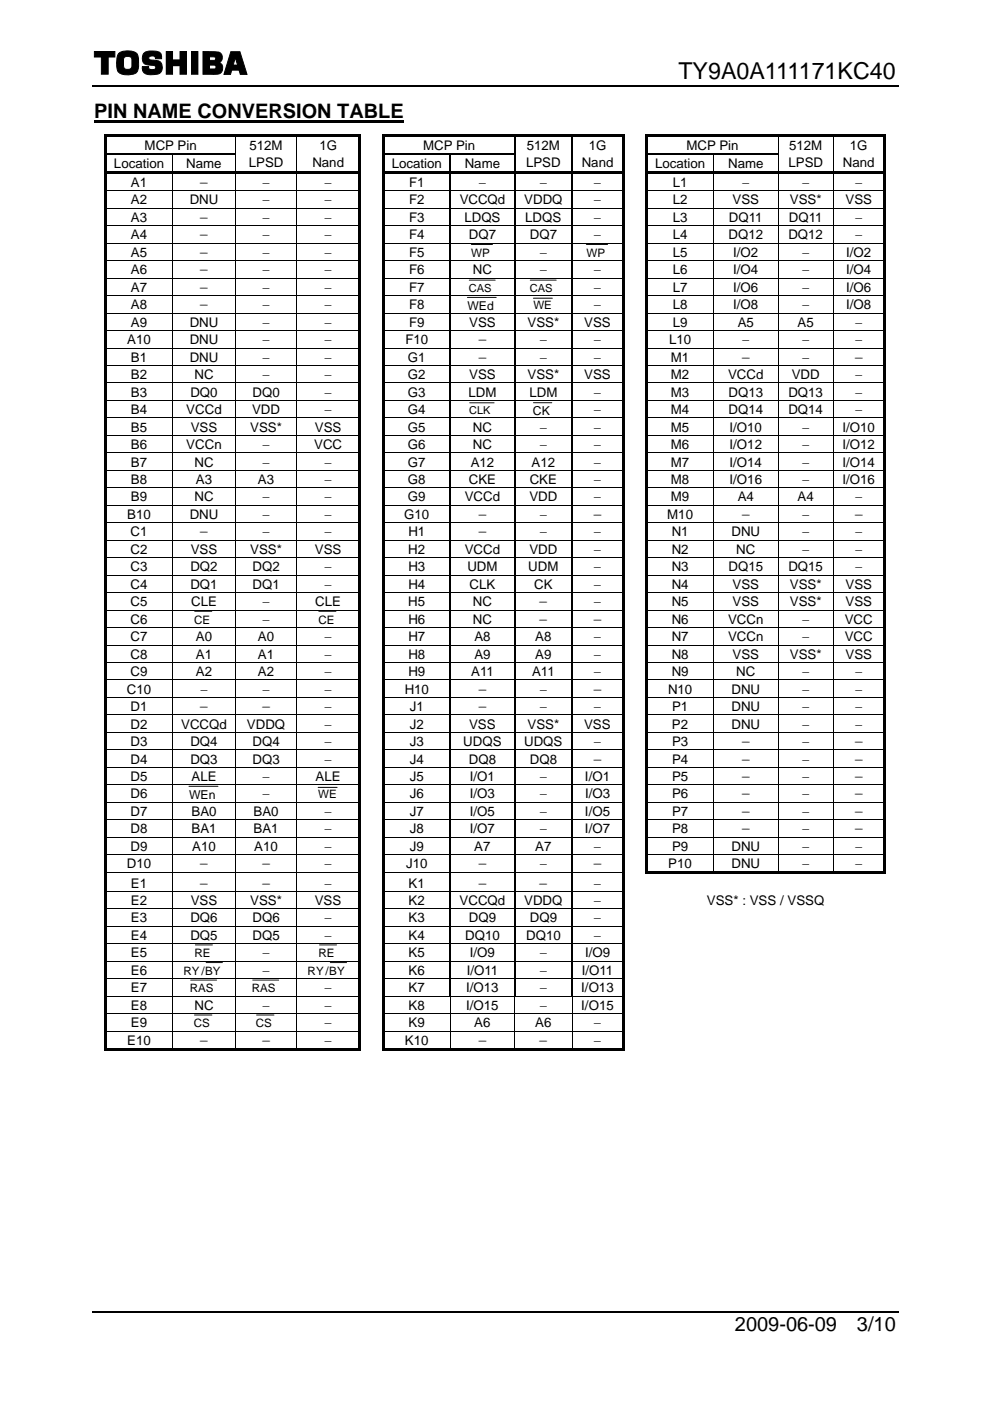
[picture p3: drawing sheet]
<svg xmlns="http://www.w3.org/2000/svg" width="210mm" height="297mm" viewBox="0 0 210 297" stroke-linecap="round" stroke-linejoin="round" font-family="sans-serif">
<path d="M19.5 18.3h171M19.5 278.2h171" fill="none" stroke="#000" stroke-width=".34"/>
<g fill="#000" stroke="#000" stroke-width=".21">
<path d="M21.5 12h1.4v3.7h-1.4z" fill-rule="evenodd"/>
<path d="M20 10.9h4.4v1.2h-4.4z" fill-rule="evenodd"/>
<path d="M25.3 11.2a3.6 3.6 0 0 1 3.8 .3 5.6 5.6 0 0 1-.1 3.9 3.8 3.8 0 0 1-3.7 0 4 4 0 0 1-.5-3.1l.2-.8zM26.3 12.2a1 1 0 0 1 1.7 .4v1.5a.93 .93 0 0 1-.9 .6 .93 .93 0 0 1-.9-.7v-1.3z" fill-rule="evenodd"/>
<path d="M30.5 11.3a3.4 3.4 0 0 1 3.5-.1l.3 1.2h-1.3a.76 .76 0 0 0-.7-.5 .76 .76 0 0 0-.7 .4v.1a2.16 2.16 0 0 0 1.6 .4 1.5 1.5 0 0 1 1.2 1.7 1.5 1.5 0 0 1-1.6 1.3 2.04 2.04 0 0 1-2.6-1v-.7h1.3l.1 .4a.83 .83 0 0 0 .8 .3 .83 .83 0 0 0 .6-.6l-.3-.3-1-.1a1.43 1.43 0 0 1-1.4-.7 1.43 1.43 0 0 1 0-1.5z" fill-rule="evenodd"/>
<path d="M43.1 10.9l2.2 .1a1.45 1.45 0 0 1 1.8 .9 1.07 1.07 0 0 1-.7 1.4 1.3 1.3 0 0 1 .8 1.5 1.3 1.3 0 0 1-1.4 .9h-2.7zM44.4 12v.8h1.2a.41 .41 0 0 0 .1-.6 .41 .41 0 0 0-.5-.2zM44.4 13.8v.8h1.1l.3-.1-.1-.6z" fill-rule="evenodd"/>
<path d="M49 11h1.9l1.5 4.8h-1.4l-1.1-3.6-1 3.6h-1.4z" fill-rule="evenodd"/>
</g>
<g fill="#000">
<path d="M35.3 11h1.3v4.7h-1.3zM36.4 12.7h2v1.2h-2zM38.2 11h1.3v4.7h-1.3zM40.6 11h1.4v4.7h-1.4zM48.9 13.8h2.1v1.1h-2.1zM22.1 28.5h.6v.5h-.6zM22.1 28.5h54.5v.5h-54.5zM22.1 29h.6v3.5h-.6zM22.1 32.5h.6v.3h-.6zM22.1 32.8h.6v3.5h-.6zM22.1 36.3h54.5v.6h-54.5zM36.5 32.8h.2z"/>
<path d="M49.9 32.5h.2v.3h-.2zM62.8 32.5h.2v.3h-.2zM76.1 28.5h.5v.5h-.5zM76.1 29h.5v3.5h-.5zM76.1 32.5h.5v.3h-.5zM76.1 32.8h.5v3.5h-.5zM81.1 28.5h.5v.5h-.5zM81.1 28.5h51.3v.5h-51.3zM81.1 29h.5v3.5h-.5zM81.1 32.5h.5v.3h-.5zM81.1 32.8h.5v3.5h-.5zM81.1 36.3h51.3v.6h-51.3z"/>
<path d="M95.4 32.5h.2v.3h-.2zM109.1 32.5h.2v.3h-.2zM121.2 32.5h.3v.3h-.3zM131.9 28.5h.5v.5h-.5zM131.9 29h.5v3.5h-.5zM131.9 32.5h.5v.3h-.5zM131.9 32.8h.5v3.5h-.5zM136.9 28.5h.6v.5h-.6zM136.9 28.5h51v.5h-51zM136.9 29h.6v3.5h-.6zM136.9 32.5h.6v.3h-.6zM136.9 32.8h.6v3.5h-.6z"/>
<path d="M136.9 36.3h51v.6h-51zM151.3 32.8h.1zM165 32.5h.1v.3h-.1zM176.6 32.5h.2v.3h-.2zM187.3 28.5h.6v.5h-.6zM187.3 29h.6v3.5h-.6zM187.3 32.5h.6v.3h-.6zM187.3 32.8h.6v3.5h-.6zM22.1 36.9h.6v3.5h-.6zM22.1 40.5h.6v3.6h-.6zM22.1 44.2h.6v3.6h-.6zM22.1 47.9h.6v3.6h-.6z"/>
<path d="M22.1 51.6h.6v3.6h-.6zM22.1 55.4h.6v3.5h-.6zM76.1 36.9h.5v3.5h-.5zM76.1 40.5h.5v3.6h-.5zM76.1 44.2h.5v3.6h-.5zM76.1 47.9h.5v3.6h-.5zM76.1 51.6h.5v3.6h-.5zM76.1 55.4h.5v3.5h-.5zM81.1 36.9h.5v3.5h-.5zM81.1 40.5h.5v3.6h-.5zM81.1 44.2h.5v3.6h-.5zM81.1 47.9h.5v3.6h-.5z"/>
<path d="M81.1 51.6h.5v3.6h-.5zM81.1 55.4h.5v3.5h-.5zM131.9 36.9h.5v3.5h-.5zM131.9 40.5h.5v3.6h-.5zM131.9 44.2h.5v3.6h-.5zM131.9 47.9h.5v3.6h-.5zM131.9 51.6h.5v3.6h-.5zM131.9 55.4h.5v3.5h-.5zM136.9 36.9h.6v3.5h-.6zM136.9 40.5h.6v3.6h-.6zM136.9 44.2h.6v3.6h-.6zM136.9 47.9h.6v3.6h-.6z"/>
<path d="M136.9 51.6h.6v3.6h-.6zM136.9 55.4h.6v3.5h-.6zM187.3 36.9h.6v3.5h-.6zM187.3 40.5h.6v3.6h-.6zM187.3 44.2h.6v3.6h-.6zM187.3 47.9h.6v3.6h-.6zM187.3 51.6h.6v3.6h-.6zM187.3 55.4h.6v3.5h-.6zM22.1 59.1h.6v3.5h-.6zM22.1 62.8h.6v3.5h-.6zM22.1 66.5h.6v3.5h-.6zM22.1 70.2h.6v3.5h-.6z"/>
<path d="M22.1 73.9h.6v3.5h-.6zM76.1 59.1h.5v3.5h-.5zM76.1 62.8h.5v3.5h-.5zM76.1 66.5h.5v3.5h-.5zM76.1 70.2h.5v3.5h-.5zM76.1 73.9h.5v3.5h-.5zM81.1 59.1h.5v3.5h-.5zM81.1 62.8h.5v3.5h-.5zM81.1 66.5h.5v3.5h-.5zM81.1 70.2h.5v3.5h-.5zM81.1 73.9h.5v3.5h-.5zM131.9 59.1h.5v3.5h-.5z"/>
<path d="M131.9 62.8h.5v3.5h-.5zM131.9 66.5h.5v3.5h-.5zM131.9 70.2h.5v3.5h-.5zM131.9 73.9h.5v3.5h-.5zM136.9 59.1h.6v3.5h-.6zM136.9 62.8h.6v3.5h-.6zM136.9 66.5h.6v3.5h-.6zM136.9 70.2h.6v3.5h-.6zM136.9 73.9h.6v3.5h-.6zM187.3 59.1h.6v3.5h-.6zM187.3 62.8h.6v3.5h-.6zM187.3 66.5h.6v3.5h-.6z"/>
<path d="M187.3 70.2h.6v3.5h-.6zM187.3 73.9h.6v3.5h-.6zM22.1 77.6h.6v3.5h-.6zM22.1 81.3h.6v3.5h-.6zM22.1 85h.6v3.5h-.6zM22.1 88.7h.6v3.5h-.6zM22.1 92.4h.6v3.5h-.6zM22.1 96.1h.6v3.5h-.6zM76.1 77.6h.5v3.5h-.5zM76.1 81.3h.5v3.5h-.5zM76.1 85h.5v3.5h-.5zM76.1 88.7h.5v3.5h-.5z"/>
<path d="M76.1 92.4h.5v3.5h-.5zM76.1 96.1h.5v3.5h-.5zM81.1 77.6h.5v3.5h-.5zM81.1 81.3h.5v3.5h-.5zM81.1 85h.5v3.5h-.5zM81.1 88.7h.5v3.5h-.5zM81.1 92.4h.5v3.5h-.5zM81.1 96.1h.5v3.5h-.5zM131.9 77.6h.5v3.5h-.5zM131.9 81.3h.5v3.5h-.5zM131.9 85h.5v3.5h-.5zM131.9 88.7h.5v3.5h-.5z"/>
<path d="M131.9 92.4h.5v3.5h-.5zM131.9 96.1h.5v3.5h-.5zM136.9 77.6h.6v3.5h-.6zM136.9 81.3h.6v3.5h-.6zM136.9 85h.6v3.5h-.6zM136.9 88.7h.6v3.5h-.6zM136.9 92.4h.6v3.5h-.6zM136.9 96.1h.6v3.5h-.6zM187.3 77.6h.6v3.5h-.6zM187.3 81.3h.6v3.5h-.6zM187.3 85h.6v3.5h-.6zM187.3 88.7h.6v3.5h-.6z"/>
<path d="M187.3 92.4h.6v3.5h-.6zM187.3 96.1h.6v3.5h-.6zM22.1 99.8h.6v3.5h-.6zM22.1 103.5h.6v3.5h-.6zM22.1 107.2h.6v3.5h-.6zM22.1 110.9h.6v3.5h-.6zM22.1 114.6h.6v3.6h-.6zM76.1 99.8h.5v3.5h-.5zM76.1 103.5h.5v3.5h-.5zM76.1 107.2h.5v3.5h-.5zM76.1 110.9h.5v3.5h-.5zM76.1 114.6h.5v3.6h-.5z"/>
<path d="M81.1 99.8h.5v3.5h-.5zM81.1 103.5h.5v3.5h-.5zM81.1 107.2h.5v3.5h-.5zM81.1 110.9h.5v3.5h-.5zM81.1 114.6h.5v3.6h-.5zM131.9 99.8h.5v3.5h-.5zM131.9 103.5h.5v3.5h-.5zM131.9 107.2h.5v3.5h-.5zM131.9 110.9h.5v3.5h-.5zM131.9 114.6h.5v3.6h-.5zM136.9 99.8h.6v3.5h-.6zM136.9 103.5h.6v3.5h-.6z"/>
<path d="M136.9 107.2h.6v3.5h-.6zM136.9 110.9h.6v3.5h-.6zM136.9 114.6h.6v3.6h-.6zM187.3 99.8h.6v3.5h-.6zM187.3 103.5h.6v3.5h-.6zM187.3 107.2h.6v3.5h-.6zM187.3 110.9h.6v3.5h-.6zM187.3 114.6h.6v3.6h-.6zM22.1 118.3h.6v3.6h-.6zM22.1 122h.6v3.6h-.6zM22.1 125.7h.6v3.6h-.6zM22.1 129.4h.6v3.6h-.6z"/>
<path d="M22.1 133.1h.6v3.6h-.6zM76.1 118.3h.5v3.6h-.5zM76.1 122h.5v3.6h-.5zM76.1 125.7h.5v3.6h-.5zM76.1 129.4h.5v3.6h-.5zM76.1 133.1h.5v3.6h-.5zM81.1 118.3h.5v3.6h-.5zM81.1 122h.5v3.6h-.5zM81.1 125.7h.5v3.6h-.5zM81.1 129.4h.5v3.6h-.5zM81.1 133.1h.5v3.6h-.5zM131.9 118.3h.5v3.6h-.5z"/>
<path d="M131.9 122h.5v3.6h-.5zM131.9 125.7h.5v3.6h-.5zM131.9 129.4h.5v3.6h-.5zM131.9 133.1h.5v3.6h-.5zM136.9 118.3h.6v3.6h-.6zM136.9 122h.6v3.6h-.6zM136.9 125.7h.6v3.6h-.6zM136.9 129.4h.6v3.6h-.6zM136.9 133.1h.6v3.6h-.6zM187.3 118.3h.6v3.6h-.6zM187.3 122h.6v3.6h-.6zM187.3 125.7h.6v3.6h-.6z"/>
<path d="M187.3 129.4h.6v3.6h-.6zM187.3 133.1h.6v3.6h-.6zM22.1 136.8h.6v3.6h-.6zM22.1 140.5h.6v3.6h-.6zM22.1 144.3h.6v3.5h-.6zM22.1 148h.6v3.5h-.6zM22.1 151.7h.6v3.5h-.6zM22.1 155.4h.6v3.5h-.6zM76.1 136.8h.5v3.6h-.5zM76.1 140.5h.5v3.6h-.5zM76.1 144.3h.5v3.5h-.5zM76.1 148h.5v3.5h-.5z"/>
<path d="M76.1 151.7h.5v3.5h-.5zM76.1 155.4h.5v3.5h-.5zM81.1 136.8h.5v3.6h-.5zM81.1 140.5h.5v3.6h-.5zM81.1 144.3h.5v3.5h-.5zM81.1 148h.5v3.5h-.5zM81.1 151.7h.5v3.5h-.5zM81.1 155.4h.5v3.5h-.5zM131.9 136.8h.5v3.6h-.5zM131.9 140.5h.5v3.6h-.5zM131.9 144.3h.5v3.5h-.5zM131.9 148h.5v3.5h-.5z"/>
<path d="M131.9 151.7h.5v3.5h-.5zM131.9 155.4h.5v3.5h-.5zM136.9 136.8h.6v3.6h-.6zM136.9 140.5h.6v3.6h-.6zM136.9 144.3h.6v3.5h-.6zM136.9 148h.6v3.5h-.6zM136.9 151.7h.6v3.5h-.6zM136.9 155.4h.6v3.5h-.6zM187.3 136.8h.6v3.6h-.6zM187.3 140.5h.6v3.6h-.6zM187.3 144.3h.6v3.5h-.6zM187.3 148h.6v3.5h-.6z"/>
<path d="M187.3 151.7h.6v3.5h-.6zM187.3 155.4h.6v3.5h-.6zM22.1 159.1h.6v3.5h-.6zM22.1 162.8h.6v3.5h-.6zM22.1 166.5h.6v3.5h-.6zM22.1 170.2h.6v3.5h-.6zM22.1 173.9h.6v3.5h-.6zM76.1 159.1h.5v3.5h-.5zM76.1 162.8h.5v3.5h-.5zM76.1 166.5h.5v3.5h-.5zM76.1 170.2h.5v3.5h-.5zM76.1 173.9h.5v3.5h-.5z"/>
<path d="M81.1 159.1h.5v3.5h-.5zM81.1 162.8h.5v3.5h-.5zM81.1 166.5h.5v3.5h-.5zM81.1 170.2h.5v3.5h-.5zM81.1 173.9h.5v3.5h-.5zM131.9 159.1h.5v3.5h-.5zM131.9 162.8h.5v3.5h-.5zM131.9 166.5h.5v3.5h-.5zM131.9 170.2h.5v3.5h-.5zM131.9 173.9h.5v3.5h-.5zM136.9 159.1h.6v3.5h-.6zM136.9 162.8h.6v3.5h-.6z"/>
<path d="M136.9 166.5h.6v3.5h-.6zM136.9 170.2h.6v3.5h-.6zM136.9 173.9h.6v3.5h-.6zM187.3 159.1h.6v3.5h-.6zM187.3 162.8h.6v3.5h-.6zM187.3 166.5h.6v3.5h-.6zM187.3 170.2h.6v3.5h-.6zM187.3 173.9h.6v3.5h-.6zM22.1 177.6h.6v3.5h-.6zM22.1 181.3h.6v3.5h-.6zM22.1 184.8h.6v.6h-.6zM22.1 185.4h.6v3.5h-.6z"/>
<path d="M22.1 189.1h.6v3.5h-.6zM22.1 192.8h.6v3.5h-.6zM36.5 184.8h.2v.6h-.2zM49.9 184.8h.2v.6h-.2zM62.8 184.8h.2v.6h-.2zM76.1 177.6h.5v3.5h-.5zM76.1 181.3h.5v3.5h-.5zM76.1 184.8h.5v.6h-.5zM76.1 185.4h.5v3.5h-.5zM76.1 189.1h.5v3.5h-.5zM76.1 192.8h.5v3.5h-.5zM81.1 177.6h.5v3.5h-.5z"/>
<path d="M81.1 181.3h.5v3.5h-.5zM81.1 184.8h.5v.6h-.5zM81.1 185.4h.5v3.5h-.5zM81.1 189.1h.5v3.5h-.5zM81.1 192.8h.5v3.5h-.5zM95.4 184.8h.2v.6h-.2zM109.1 184.8h.2v.6h-.2zM121.2 184.8h.3v.6h-.3zM131.9 177.6h.5v3.5h-.5zM131.9 181.3h.5v3.5h-.5zM131.9 184.8h.5v.6h-.5zM131.9 185.4h.5v3.5h-.5z"/>
<path d="M131.9 189.1h.5v3.5h-.5zM131.9 192.8h.5v3.5h-.5zM136.9 177.6h.6v3.5h-.6zM136.9 181.3h.6v3.5h-.6zM136.9 184.8h.6v.6h-.6zM136.9 184.8h14.9v.6h-14.9zM151.3 184.8h14.2v.6h-14.2zM165 184.8h12.1v.6h-12.1zM176.6 184.8h11.3v.6h-11.3zM187.3 177.6h.6v3.5h-.6zM187.3 181.3h.6v3.5h-.6zM22.1 196.5h.6v3.5h-.6z"/>
<path d="M22.1 200.2h.6v3.5h-.6zM22.1 203.9h.6v3.5h-.6zM22.1 207.6h.6v3.5h-.6zM22.1 211.3h.6v3.5h-.6zM22.1 215h.6v3.5h-.6zM76.1 196.5h.5v3.5h-.5zM76.1 200.2h.5v3.5h-.5zM76.1 203.9h.5v3.5h-.5zM76.1 207.6h.5v3.5h-.5zM76.1 211.3h.5v3.5h-.5zM76.1 215h.5v3.5h-.5zM81.1 196.5h.5v3.5h-.5z"/>
<path d="M81.1 200.2h.5v3.5h-.5zM81.1 203.9h.5v3.5h-.5zM81.1 207.6h.5v3.5h-.5zM81.1 211.3h.5v3.5h-.5zM81.1 215h.5v3.5h-.5zM131.9 196.5h.5v3.5h-.5zM131.9 200.2h.5v3.5h-.5zM131.9 203.9h.5v3.5h-.5zM131.9 207.6h.5v3.5h-.5zM131.9 211.3h.5v3.5h-.5zM131.9 215h.5v3.5h-.5zM22.1 218.7h.6v3.5h-.6z"/>
<path d="M22.1 222.2h.6v.6h-.6zM22.1 222.2h14.9v.6h-14.9zM36.5 222.2h13.9v.6h-13.9zM49.9 222.2h13.4v.6h-13.4zM62.8 222.2h13.8v.6h-13.8zM76.1 218.7h.5v3.5h-.5zM76.1 222.2h.5v.6h-.5zM81.1 218.7h.5v3.5h-.5zM81.1 222.2h.5v.6h-.5zM81.1 222.2h14.8v.6h-14.8zM95.4 222.2h14.2v.6h-14.2zM109.1 222.2h12.6v.6h-12.6z"/>
<path d="M121.2 222.2h11.2v.6h-11.2zM131.9 218.7h.5v3.5h-.5zM131.9 222.2h.5v.6h-.5z"/>
</g>
<g fill="none" stroke="#000" stroke-width=".21">
<path d="M35.3 10.9h1.3v4.8h-1.3zM36.4 12.7h2v1.2h-2zM38.2 10.9h1.3v4.8h-1.3zM40.6 10.9h1.4v4.8h-1.4zM48.9 13.8h2.1v1.1h-2.1zM36.6 32.8v3.5M36.6 36.9v3.5M50 29v3.5M50 32.8v3.5M50 36.9v3.5M62.9 29v3.5M62.9 32.8v3.5"/>
<path d="M62.9 36.9v3.5M151.4 32.8v3.5M151.4 36.9v3.5M165.1 29v3.5M165.1 32.8v3.5M165.1 36.9v3.5M176.7 29v3.5M176.7 32.8v3.5M176.7 36.9v3.5M22.1 40.4h54.5M22.1 44.2h54.5M22.1 47.9h54.5"/>
<path d="M22.1 51.6h54.5M22.1 55.3h54.5M22.1 59h54.5M36.6 40.5v3.6M36.6 44.2v3.6M36.6 47.9v3.6M36.6 51.6v3.6M36.6 55.4v3.5M36.6 59.1v3.5M50 40.5v3.6M50 44.2v3.6M50 47.9v3.6"/>
<path d="M50 51.6v3.6M50 55.4v3.5M50 59.1v3.5M62.9 40.5v3.6M62.9 44.2v3.6M62.9 47.9v3.6M62.9 51.6v3.6M62.9 55.4v3.5M62.9 59.1v3.5M81.1 40.4h51.3M81.1 44.2h51.3M81.1 47.9h51.3"/>
<path d="M81.1 51.6h51.3M81.1 55.3h51.3M81.1 59h51.3M99.5 59.4h5.5M100 51.8h4.5M112.5 59.4h5.5M124.4 51.8h4.5M136.9 40.4h51M136.9 44.2h51M136.9 47.9h51M136.9 51.6h51M136.9 55.3h51"/>
<path d="M136.9 59h51M151.4 40.5v3.6M151.4 44.2v3.6M151.4 47.9v3.6M151.4 51.6v3.6M151.4 55.4v3.5M151.4 59.1v3.5M165.1 40.5v3.6M165.1 44.2v3.6M165.1 47.9v3.6M165.1 51.6v3.6M165.1 55.4v3.5"/>
<path d="M165.1 59.1v3.5M176.7 40.5v3.6M176.7 44.2v3.6M176.7 47.9v3.6M176.7 51.6v3.6M176.7 55.4v3.5M176.7 59.1v3.5M22.1 62.7h54.5M22.1 66.4h54.5M22.1 70.1h54.5M22.1 73.8h54.5M22.1 77.5h54.5"/>
<path d="M36.6 62.8v3.5M36.6 66.5v3.5M36.6 70.2v3.5M36.6 73.9v3.5M36.6 77.6v3.5M50 62.8v3.5M50 66.5v3.5M50 70.2v3.5M50 73.9v3.5M50 77.6v3.5M62.9 62.8v3.5M62.9 66.5v3.5"/>
<path d="M62.9 70.2v3.5M62.9 73.9v3.5M62.9 77.6v3.5M81.1 62.7h51.3M81.1 66.4h51.3M81.1 70.1h51.3M81.1 73.8h51.3M81.1 77.5h51.3M99.1 63.1h6.1M113.1 63.2h4.1M136.9 62.7h51M136.9 66.4h51"/>
<path d="M136.9 70.1h51M136.9 73.8h51M136.9 77.5h51M151.4 62.8v3.5M151.4 66.5v3.5M151.4 70.2v3.5M151.4 73.9v3.5M151.4 77.6v3.5M165.1 62.8v3.5M165.1 66.5v3.5M165.1 70.2v3.5M165.1 73.9v3.5"/>
<path d="M165.1 77.6v3.5M176.7 62.8v3.5M176.7 66.5v3.5M176.7 70.2v3.5M176.7 73.9v3.5M176.7 77.6v3.5M22.1 81.2h54.5M22.1 84.9h54.5M22.1 88.6h54.5M22.1 92.3h54.5M22.1 96h54.5M22.1 99.7h54.5"/>
<path d="M36.6 81.3v3.5M36.6 85v3.5M36.6 88.7v3.5M36.6 92.4v3.5M36.6 96.1v3.5M36.6 99.8v3.5M50 81.3v3.5M50 85v3.5M50 88.7v3.5M50 92.4v3.5M50 96.1v3.5M50 99.8v3.5"/>
<path d="M62.9 81.3v3.5M62.9 85v3.5M62.9 88.7v3.5M62.9 92.4v3.5M62.9 96.1v3.5M62.9 99.8v3.5M81.1 81.2h51.3M81.1 84.9h51.3M81.1 88.6h51.3M81.1 92.3h51.3M81.1 96h51.3M81.1 99.7h51.3"/>
<path d="M99.6 85.4h5.2M113.2 85.4h3.8M136.9 81.2h51M136.9 84.9h51M136.9 88.6h51M136.9 92.3h51M136.9 96h51M136.9 99.7h51M151.4 81.3v3.5M151.4 85v3.5M151.4 88.7v3.5M151.4 92.4v3.5"/>
<path d="M151.4 96.1v3.5M151.4 99.8v3.5M165.1 81.3v3.5M165.1 85v3.5M165.1 88.7v3.5M165.1 92.4v3.5M165.1 96.1v3.5M165.1 99.8v3.5M176.7 81.3v3.5M176.7 85v3.5M176.7 88.7v3.5M176.7 92.4v3.5"/>
<path d="M176.7 96.1v3.5M176.7 99.8v3.5M22.1 103.4h54.5M22.1 107.1h54.5M22.1 110.8h54.5M22.1 114.5h54.5M22.1 118.2h54.5M36.6 103.5v3.5M36.6 107.2v3.5M36.6 110.9v3.5M36.6 114.6v3.6M36.6 118.3v3.6"/>
<path d="M50 103.5v3.5M50 107.2v3.5M50 110.9v3.5M50 114.6v3.6M50 118.3v3.6M62.9 103.5v3.5M62.9 107.2v3.5M62.9 110.9v3.5M62.9 114.6v3.6M62.9 118.3v3.6M81.1 103.4h51.3M81.1 107.1h51.3"/>
<path d="M81.1 110.8h51.3M81.1 114.5h51.3M81.1 118.2h51.3M136.9 103.4h51M136.9 107.1h51M136.9 110.8h51M136.9 114.5h51M136.9 118.2h51M151.4 103.5v3.5M151.4 107.2v3.5M151.4 110.9v3.5M151.4 114.6v3.6"/>
<path d="M151.4 118.3v3.6M165.1 103.5v3.5M165.1 107.2v3.5M165.1 110.9v3.5M165.1 114.6v3.6M165.1 118.3v3.6M176.7 103.5v3.5M176.7 107.2v3.5M176.7 110.9v3.5M176.7 114.6v3.6M176.7 118.3v3.6M22.1 121.9h54.5"/>
<path d="M22.1 125.6h54.5M22.1 129.3h54.5M22.1 133.1h54.5M22.1 136.8h54.5M36.6 122v3.6M36.6 125.7v3.6M36.6 129.4v3.6M36.6 133.1v3.6M36.6 136.8v3.6M41.3 129.6h3.6M50 122v3.6M50 125.7v3.6"/>
<path d="M50 129.4v3.6M50 133.1v3.6M50 136.8v3.6M62.9 122v3.6M62.9 125.7v3.6M62.9 129.4v3.6M62.9 133.1v3.6M62.9 136.8v3.6M67.6 129.6h3.6M81.1 121.9h51.3M81.1 125.6h51.3M81.1 129.3h51.3"/>
<path d="M81.1 133.1h51.3M81.1 136.8h51.3M136.9 121.9h51M136.9 125.6h51M136.9 129.3h51M136.9 133.1h51M136.9 136.8h51M151.4 122v3.6M151.4 125.7v3.6M151.4 129.4v3.6M151.4 133.1v3.6M151.4 136.8v3.6"/>
<path d="M165.1 122v3.6M165.1 125.7v3.6M165.1 129.4v3.6M165.1 133.1v3.6M165.1 136.8v3.6M176.7 122v3.6M176.7 125.7v3.6M176.7 129.4v3.6M176.7 133.1v3.6M176.7 136.8v3.6M22.1 140.5h54.5M22.1 144.2h54.5"/>
<path d="M22.1 147.9h54.5M22.1 151.6h54.5M22.1 155.3h54.5M22.1 159h54.5M36.6 140.5v3.6M36.6 144.3v3.5M36.6 148v3.5M36.6 151.7v3.5M36.6 155.4v3.5M36.6 159.1v3.5M50 140.5v3.6M50 144.3v3.5"/>
<path d="M50 148v3.5M50 151.7v3.5M50 155.4v3.5M50 159.1v3.5M62.9 140.5v3.6M62.9 144.3v3.5M62.9 148v3.5M62.9 151.7v3.5M62.9 155.4v3.5M62.9 159.1v3.5M81.1 140.5h51.3M81.1 144.2h51.3"/>
<path d="M81.1 147.9h51.3M81.1 151.6h51.3M81.1 155.3h51.3M81.1 159h51.3M136.9 140.5h51M136.9 144.2h51M136.9 147.9h51M136.9 151.6h51M136.9 155.3h51M136.9 159h51M151.4 140.5v3.6M151.4 144.3v3.5"/>
<path d="M151.4 148v3.5M151.4 151.7v3.5M151.4 155.4v3.5M151.4 159.1v3.5M165.1 140.5v3.6M165.1 144.3v3.5M165.1 148v3.5M165.1 151.7v3.5M165.1 155.4v3.5M165.1 159.1v3.5M176.7 140.5v3.6M176.7 144.3v3.5"/>
<path d="M176.7 148v3.5M176.7 151.7v3.5M176.7 155.4v3.5M176.7 159.1v3.5M22.1 162.7h54.5M22.1 166.4h54.5M22.1 170.1h54.5M22.1 173.8h54.5M22.1 177.5h54.5M36.6 162.8v3.5M36.6 166.5v3.5M36.6 170.2v3.5"/>
<path d="M36.6 173.9v3.5M36.6 177.6v3.5M40.1 166.7h6.1M50 162.8v3.5M50 166.5v3.5M50 170.2v3.5M50 173.9v3.5M50 177.6v3.5M62.9 162.8v3.5M62.9 166.5v3.5M62.9 170.2v3.5M62.9 173.9v3.5"/>
<path d="M62.9 177.6v3.5M67.5 166.9h4M81.1 162.7h51.3M81.1 166.4h51.3M81.1 170.1h51.3M81.1 173.8h51.3M81.1 177.5h51.3M136.9 162.7h51M136.9 166.4h51M136.9 170.1h51M136.9 173.8h51M136.9 177.5h51"/>
<path d="M151.4 162.8v3.5M151.4 166.5v3.5M151.4 170.2v3.5M151.4 173.9v3.5M151.4 177.6v3.5M165.1 162.8v3.5M165.1 166.5v3.5M165.1 170.2v3.5M165.1 173.9v3.5M165.1 177.6v3.5M176.7 162.8v3.5M176.7 166.5v3.5"/>
<path d="M176.7 170.2v3.5M176.7 173.9v3.5M176.7 177.6v3.5M22.1 181.2h54.5M22.1 189h54.5M22.1 192.7h54.5M22.1 196.4h54.5M22.7 184.9h13.8M36.6 181.3v3.5M36.6 185.4v3.5M36.6 189.1v3.5M36.6 192.8v3.5"/>
<path d="M36.6 196.5v3.5M36.7 184.9h13.2M50 181.3v3.5M50 185.4v3.5M50 189.1v3.5M50 192.8v3.5M50 196.5v3.5M50.1 184.9h12.7M62.9 181.3v3.5M62.9 185.4v3.5M62.9 189.1v3.5M62.9 192.8v3.5"/>
<path d="M62.9 196.5v3.5M63 184.9h13.1M81.1 181.2h51.3M81.1 189h51.3M81.1 192.7h51.3M81.1 196.4h51.3M81.6 184.9h13.8M95.6 184.9h13.5M109.3 184.9h11.9M121.5 184.9h10.4M136.9 181.2h51M151.4 181.3v3.5"/>
<path d="M165.1 181.3v3.5M176.7 181.3v3.5M22.1 200.1h54.5M22.1 203.8h54.5M22.1 207.5h54.5M22.1 211.2h54.5M22.1 214.9h54.5M22.1 218.6h54.5M36.6 200.2v3.5M36.6 203.9v3.5M36.6 207.6v3.5M36.6 211.3v3.5"/>
<path d="M36.6 215v3.5M36.6 218.7v3.5M40.4 207.8h5.5M41.3 215.2h3.6M41.4 200.3h3.6M43.7 204.1h3.5M50 200.2v3.5M50 203.9v3.5M50 207.6v3.5M50 211.3v3.5M50 215v3.5M50 218.7v3.5"/>
<path d="M53.6 207.8h5.5M54.4 215.2h3.7M62.9 200.2v3.5M62.9 203.9v3.5M62.9 207.6v3.5M62.9 211.3v3.5M62.9 215v3.5M62.9 218.7v3.5M67.8 200.3h3.6M70.1 204.1h3.4M81.1 200.1h51.3M81.1 203.8h51.3"/>
<path d="M81.1 207.5h51.3M81.1 211.2h51.3M81.1 214.9h51.3M81.1 218.6h51.3M95.5 211.3v3.5M95.5 215v3.5M95.5 218.7v3.5M109.2 211.3v3.5M109.2 215v3.5M109.2 218.7v3.5M121.3 211.3v3.5M121.3 215v3.5"/>
<path d="M121.3 218.7v3.5"/>
</g>
<path d="M20 25.7h65.6" fill="none" stroke="#000" stroke-width=".44"/>
<g fill="none" stroke="#000" stroke-width=".25">
<path d="M22.7 32.7h27.2M81.6 32.7h13.8M95.5 32.8v3.5M95.5 36.9v3.5M95.6 32.7h13.5M109.2 29v3.5M109.2 32.8v3.5M109.2 36.9v3.5M121.3 29v3.5M121.3 32.8v3.5M121.3 36.9v3.5M137.5 32.7h27.5"/>
<path d="M95.5 40.5v3.6M95.5 44.2v3.6M95.5 47.9v3.6M95.5 51.6v3.6M95.5 55.4v3.5M95.5 59.1v3.5M109.2 40.5v3.6M109.2 44.2v3.6M109.2 47.9v3.6M109.2 51.6v3.6M109.2 55.4v3.5M109.2 59.1v3.5"/>
<path d="M121.3 40.5v3.6M121.3 44.2v3.6M121.3 47.9v3.6M121.3 51.6v3.6M121.3 55.4v3.5M121.3 59.1v3.5M95.5 62.8v3.5M95.5 66.5v3.5M95.5 70.2v3.5M95.5 73.9v3.5M95.5 77.6v3.5M109.2 62.8v3.5"/>
<path d="M109.2 66.5v3.5M109.2 70.2v3.5M109.2 73.9v3.5M109.2 77.6v3.5M121.3 62.8v3.5M121.3 66.5v3.5M121.3 70.2v3.5M121.3 73.9v3.5M121.3 77.6v3.5M95.5 81.3v3.5M95.5 85v3.5M95.5 88.7v3.5"/>
<path d="M95.5 92.4v3.5M95.5 96.1v3.5M95.5 99.8v3.5M109.2 81.3v3.5M109.2 85v3.5M109.2 88.7v3.5M109.2 92.4v3.5M109.2 96.1v3.5M109.2 99.8v3.5M121.3 81.3v3.5M121.3 85v3.5M121.3 88.7v3.5"/>
<path d="M121.3 92.4v3.5M121.3 96.1v3.5M121.3 99.8v3.5M95.5 103.5v3.5M95.5 107.2v3.5M95.5 110.9v3.5M95.5 114.6v3.6M95.5 118.3v3.6M109.2 103.5v3.5M109.2 107.2v3.5M109.2 110.9v3.5M109.2 114.6v3.6"/>
<path d="M109.2 118.3v3.6M121.3 103.5v3.5M121.3 107.2v3.5M121.3 110.9v3.5M121.3 114.6v3.6M121.3 118.3v3.6M95.5 122v3.6M95.5 125.7v3.6M95.5 129.4v3.6M95.5 133.1v3.6M95.5 136.8v3.6M109.2 122v3.6"/>
<path d="M109.2 125.7v3.6M109.2 129.4v3.6M109.2 133.1v3.6M109.2 136.8v3.6M121.3 122v3.6M121.3 125.7v3.6M121.3 129.4v3.6M121.3 133.1v3.6M121.3 136.8v3.6M95.5 140.5v3.6M95.5 144.3v3.5M95.5 148v3.5"/>
<path d="M95.5 151.7v3.5M95.5 155.4v3.5M95.5 159.1v3.5M109.2 140.5v3.6M109.2 144.3v3.5M109.2 148v3.5M109.2 151.7v3.5M109.2 155.4v3.5M109.2 159.1v3.5M121.3 140.5v3.6M121.3 144.3v3.5M121.3 148v3.5"/>
<path d="M121.3 151.7v3.5M121.3 155.4v3.5M121.3 159.1v3.5M95.5 162.8v3.5M95.5 166.5v3.5M95.5 170.2v3.5M95.5 173.9v3.5M95.5 177.6v3.5M109.2 162.8v3.5M109.2 166.5v3.5M109.2 170.2v3.5M109.2 173.9v3.5"/>
<path d="M109.2 177.6v3.5M121.3 162.8v3.5M121.3 166.5v3.5M121.3 170.2v3.5M121.3 173.9v3.5M121.3 177.6v3.5M95.5 181.3v3.5M95.5 185.4v3.5M95.5 189.1v3.5M95.5 192.8v3.5M95.5 196.5v3.5M109.2 181.3v3.5"/>
<path d="M109.2 185.4v3.5M109.2 189.1v3.5M109.2 192.8v3.5M109.2 196.5v3.5M121.3 181.3v3.5M121.3 185.4v3.5M121.3 189.1v3.5M121.3 192.8v3.5M121.3 196.5v3.5M95.5 200.2v3.5M95.5 203.9v3.5M95.5 207.6v3.5"/>
<path d="M109.2 200.2v3.5M109.2 203.9v3.5M109.2 207.6v3.5M121.3 200.2v3.5M121.3 203.9v3.5M121.3 207.6v3.5"/>
</g>
<text font-size="4.9" x="143.9" y="16.8">TY9A0A111171KC40</text>
<g font-size="4.2">
<text x="20" y="25.1">PIN NAME CONVERSION TABLE</text>
<text x="155.9" y="282.2">2009-06-09</text>
<text x="181.8" y="282.2">3/10</text>
</g>
<g font-size="3.2">
<text x="42.4" y="39.7">−</text>
<text x="42.4" y="47.1">−</text>
<text x="42.4" y="50.8">−</text>
<text x="42.4" y="54.5">−</text>
<text x="42.4" y="58.2">−</text>
<text x="42.4" y="61.9">−</text>
<text x="42.4" y="65.6">−</text>
<text x="101.5" y="73">−</text>
<text x="101.5" y="76.7">−</text>
<text x="157.3" y="76.7">−</text>
<text x="181.3" y="76.7">−</text>
<text x="42.4" y="113.7">−</text>
<text x="101.5" y="110">−</text>
<text x="101.5" y="113.7">−</text>
<text x="125.9" y="110">−</text>
<text x="157.3" y="110">−</text>
<text x="181.3" y="110">−</text>
<text x="114.4" y="128.5">−</text>
<text x="114.4" y="132.2">−</text>
<text x="125.9" y="132.2">−</text>
<text x="101.5" y="147.1">−</text>
<text x="125.9" y="147.1">−</text>
<text x="42.4" y="150.8">−</text>
<text x="55.6" y="150.8">−</text>
<text x="101.5" y="150.8">−</text>
<text x="125.9" y="161.9">−</text>
<text x="157.3" y="158.2">−</text>
<text x="157.3" y="161.9">−</text>
<text x="181.3" y="158.2">−</text>
<text x="181.3" y="161.9">−</text>
<text x="157.3" y="165.6">−</text>
<text x="181.3" y="165.6">−</text>
<text x="157.3" y="169.3">−</text>
<text x="157.3" y="173">−</text>
<text x="181.3" y="169.3">−</text>
<text x="181.3" y="173">−</text>
<text x="157.3" y="176.7">−</text>
<text x="181.3" y="176.7">−</text>
<text x="42.4" y="184.1">−</text>
<text x="55.6" y="184.1">−</text>
<text x="101.5" y="184.1">−</text>
<text x="125.9" y="184.1">−</text>
<text x="42.4" y="188.2">−</text>
<text x="55.6" y="188.2">−</text>
<text x="101.5" y="188.2">−</text>
<text x="114.4" y="188.2">−</text>
<text x="42.4" y="221.5">−</text>
<text x="55.6" y="221.5">−</text>
<text x="101.5" y="221.5">−</text>
<text x="114.4" y="221.5">−</text>
</g>
<g font-size="2.8">
<text x="24.2" y="35.6">Location</text>
<text x="30.7" y="31.8">MCP Pin</text>
<text x="39.5" y="35.6">Name</text>
<text x="52.8" y="35.4">LPSD</text>
<text x="52.9" y="31.8">512M</text>
<text x="66.3" y="35.4">Nand</text>
<text x="67.7" y="31.8">1G</text>
<text x="83.1" y="35.6">Location</text>
<text x="89.7" y="31.8">MCP Pin</text>
<text x="98.6" y="35.6">Name</text>
<text x="111.6" y="35.4">LPSD</text>
<text x="111.7" y="31.8">512M</text>
<text x="123.4" y="35.4">Nand</text>
<text x="124.9" y="31.8">1G</text>
<text x="138.9" y="35.6">Location</text>
<text x="145.6" y="31.8">MCP Pin</text>
<text x="154.4" y="35.6">Name</text>
<text x="167.2" y="35.4">LPSD</text>
<text x="167.4" y="31.8">512M</text>
<text x="178.8" y="35.4">Nand</text>
<text x="180.3" y="31.8">1G</text>
<text x="27.8" y="39.7">A1</text>
<text x="55.7" y="39.7">−</text>
<text x="68.8" y="39.7">−</text>
<text x="86.8" y="39.7">F1</text>
<text x="101.6" y="39.7">−</text>
<text x="114.5" y="39.7">−</text>
<text x="126" y="39.7">−</text>
<text x="142.7" y="39.7">L1</text>
<text x="157.4" y="39.7">−</text>
<text x="170.1" y="39.7">−</text>
<text x="181.4" y="39.7">−</text>
<text x="27.8" y="43.3">A2</text>
<text x="27.8" y="47.1">A3</text>
<text x="40.2" y="43.3">DNU</text>
<text x="55.7" y="47.1">−</text>
<text x="55.7" y="43.3">−</text>
<text x="68.8" y="47.1">−</text>
<text x="68.8" y="43.3">−</text>
<text x="86.8" y="47.1">F3</text>
<text x="86.8" y="43.3">F2</text>
<text x="97.5" y="43.3">VCCQd</text>
<text x="98.5" y="47.1">LDQS</text>
<text x="111.2" y="43.3">VDDQ</text>
<text x="111.4" y="47.1">LDQS</text>
<text x="126" y="47.1">−</text>
<text x="126" y="43.3">−</text>
<text x="142.7" y="47.1">L3</text>
<text x="142.7" y="43.3">L2</text>
<text x="154.6" y="47.1">DQ11</text>
<text x="155.4" y="43.3">VSS</text>
<text x="167.3" y="47.1">DQ11</text>
<text x="167.5" y="43.3">VSS*</text>
<text x="179.3" y="43.3">VSS</text>
<text x="181.4" y="47.1">−</text>
<text x="27.8" y="50.8">A4</text>
<text x="55.7" y="50.8">−</text>
<text x="68.8" y="50.8">−</text>
<text x="86.8" y="50.8">F4</text>
<text x="99.4" y="50.8">DQ7</text>
<text x="112.4" y="50.8">DQ7</text>
<text x="126" y="50.8">−</text>
<text x="142.7" y="50.8">L4</text>
<text x="154.5" y="50.8">DQ12</text>
<text x="167.2" y="50.8">DQ12</text>
<text x="181.4" y="50.8">−</text>
<text x="27.8" y="54.5">A5</text>
<text x="27.8" y="58.2">A6</text>
<text x="55.7" y="54.5">−</text>
<text x="55.7" y="58.2">−</text>
<text x="68.8" y="54.5">−</text>
<text x="68.8" y="58.2">−</text>
<text x="86.8" y="54.5">F5</text>
<text x="86.8" y="58.2">F6</text>
<text x="100.3" y="58.2">NC</text>
<text x="114.5" y="58.2">−</text>
<text x="114.5" y="54.5">−</text>
<text x="126" y="58.2">−</text>
<text x="142.7" y="54.5">L5</text>
<text x="142.7" y="58.2">L6</text>
<text x="155.5" y="54.5">I/O2</text>
<text x="155.5" y="58.2">I/O4</text>
<text x="170.1" y="54.5">−</text>
<text x="170.1" y="58.2">−</text>
<text x="179.5" y="54.5">I/O2</text>
<text x="179.5" y="58.2">I/O4</text>
<text x="27.8" y="61.9">A7</text>
<text x="27.8" y="65.6">A8</text>
<text x="55.7" y="61.9">−</text>
<text x="55.7" y="65.6">−</text>
<text x="68.8" y="61.9">−</text>
<text x="68.8" y="65.6">−</text>
<text x="86.8" y="61.9">F7</text>
<text x="86.8" y="65.6">F8</text>
<text x="126" y="61.9">−</text>
<text x="126" y="65.6">−</text>
<text x="142.7" y="61.9">L7</text>
<text x="142.7" y="65.6">L8</text>
<text x="155.5" y="61.9">I/O6</text>
<text x="155.5" y="65.6">I/O8</text>
<text x="170.1" y="61.9">−</text>
<text x="170.1" y="65.6">−</text>
<text x="179.5" y="61.9">I/O6</text>
<text x="179.5" y="65.6">I/O8</text>
<text x="27.8" y="69.3">A9</text>
<text x="40.2" y="69.3">DNU</text>
<text x="55.7" y="69.3">−</text>
<text x="68.8" y="69.3">−</text>
<text x="86.8" y="69.3">F9</text>
<text x="99.5" y="69.3">VSS</text>
<text x="111.9" y="69.3">VSS*</text>
<text x="123.9" y="69.3">VSS</text>
<text x="142.7" y="69.3">L9</text>
<text x="156.5" y="69.3">A5</text>
<text x="169.2" y="69.3">A5</text>
<text x="181.4" y="69.3">−</text>
<text x="27" y="73">A10</text>
<text x="27.8" y="76.7">B1</text>
<text x="40.2" y="76.7">DNU</text>
<text x="40.2" y="73">DNU</text>
<text x="55.7" y="73">−</text>
<text x="55.7" y="76.7">−</text>
<text x="68.8" y="73">−</text>
<text x="68.8" y="76.7">−</text>
<text x="86" y="73">F10</text>
<text x="86.5" y="76.7">G1</text>
<text x="114.5" y="73">−</text>
<text x="114.5" y="76.7">−</text>
<text x="126" y="73">−</text>
<text x="126" y="76.7">−</text>
<text x="141.9" y="73">L10</text>
<text x="142.3" y="76.7">M1</text>
<text x="157.4" y="73">−</text>
<text x="170.1" y="73">−</text>
<text x="170.1" y="76.7">−</text>
<text x="181.4" y="73">−</text>
<text x="27.8" y="80.4">B2</text>
<text x="41.2" y="80.4">NC</text>
<text x="55.7" y="80.4">−</text>
<text x="68.8" y="80.4">−</text>
<text x="86.5" y="80.4">G2</text>
<text x="99.5" y="80.4">VSS</text>
<text x="111.9" y="80.4">VSS*</text>
<text x="123.9" y="80.4">VSS</text>
<text x="142.3" y="80.4">M2</text>
<text x="154.4" y="80.4">VCCd</text>
<text x="167.9" y="80.4">VDD</text>
<text x="181.4" y="80.4">−</text>
<text x="27.8" y="84.1">B3</text>
<text x="27.8" y="87.8">B4</text>
<text x="39.5" y="87.8">VCCd</text>
<text x="40.4" y="84.1">DQ0</text>
<text x="53.5" y="87.8">VDD</text>
<text x="53.5" y="84.1">DQ0</text>
<text x="68.8" y="84.1">−</text>
<text x="68.8" y="87.8">−</text>
<text x="86.5" y="84.1">G3</text>
<text x="86.5" y="87.8">G4</text>
<text x="99.4" y="84.1">LDM</text>
<text x="112.3" y="84.1">LDM</text>
<text x="126" y="87.8">−</text>
<text x="126" y="84.1">−</text>
<text x="142.3" y="87.8">M4</text>
<text x="142.3" y="84.1">M3</text>
<text x="154.5" y="87.8">DQ14</text>
<text x="154.5" y="84.1">DQ13</text>
<text x="167.2" y="87.8">DQ14</text>
<text x="167.2" y="84.1">DQ13</text>
<text x="181.4" y="87.8">−</text>
<text x="181.4" y="84.1">−</text>
<text x="27.8" y="91.5">B5</text>
<text x="27.8" y="95.2">B6</text>
<text x="39.5" y="95.2">VCCn</text>
<text x="40.5" y="91.5">VSS</text>
<text x="53.1" y="91.5">VSS*</text>
<text x="55.7" y="95.2">−</text>
<text x="66.6" y="95.2">VCC</text>
<text x="66.8" y="91.5">VSS</text>
<text x="86.5" y="91.5">G5</text>
<text x="86.5" y="95.2">G6</text>
<text x="100.3" y="91.5">NC</text>
<text x="100.3" y="95.2">NC</text>
<text x="114.5" y="91.5">−</text>
<text x="114.5" y="95.2">−</text>
<text x="126" y="91.5">−</text>
<text x="126" y="95.2">−</text>
<text x="142.3" y="91.5">M5</text>
<text x="142.3" y="95.2">M6</text>
<text x="154.7" y="91.5">I/O10</text>
<text x="154.7" y="95.2">I/O12</text>
<text x="170.1" y="91.5">−</text>
<text x="170.1" y="95.2">−</text>
<text x="178.7" y="91.5">I/O10</text>
<text x="178.7" y="95.2">I/O12</text>
<text x="27.8" y="98.9">B7</text>
<text x="41.2" y="98.9">NC</text>
<text x="55.7" y="98.9">−</text>
<text x="68.8" y="98.9">−</text>
<text x="86.5" y="98.9">G7</text>
<text x="99.8" y="98.9">A12</text>
<text x="112.8" y="98.9">A12</text>
<text x="126" y="98.9">−</text>
<text x="142.3" y="98.9">M7</text>
<text x="154.7" y="98.9">I/O14</text>
<text x="170.1" y="98.9">−</text>
<text x="178.7" y="98.9">I/O14</text>
<text x="27.8" y="102.6">B8</text>
<text x="27.8" y="106.3">B9</text>
<text x="41.2" y="106.3">NC</text>
<text x="41.6" y="102.6">A3</text>
<text x="54.7" y="102.6">A3</text>
<text x="55.7" y="106.3">−</text>
<text x="68.8" y="106.3">−</text>
<text x="68.8" y="102.6">−</text>
<text x="86.5" y="106.3">G9</text>
<text x="86.5" y="102.6">G8</text>
<text x="98.6" y="106.3">VCCd</text>
<text x="99.4" y="102.6">CKE</text>
<text x="112.3" y="106.3">VDD</text>
<text x="112.4" y="102.6">CKE</text>
<text x="126" y="106.3">−</text>
<text x="126" y="102.6">−</text>
<text x="142.3" y="106.3">M9</text>
<text x="142.3" y="102.6">M8</text>
<text x="154.7" y="102.6">I/O16</text>
<text x="156.5" y="106.3">A4</text>
<text x="169.2" y="106.3">A4</text>
<text x="170.1" y="102.6">−</text>
<text x="178.7" y="102.6">I/O16</text>
<text x="181.4" y="106.3">−</text>
<text x="27" y="110">B10</text>
<text x="27.7" y="113.7">C1</text>
<text x="40.2" y="110">DNU</text>
<text x="55.7" y="113.7">−</text>
<text x="55.7" y="110">−</text>
<text x="68.8" y="113.7">−</text>
<text x="68.8" y="110">−</text>
<text x="85.7" y="110">G10</text>
<text x="86.6" y="113.7">H1</text>
<text x="114.5" y="110">−</text>
<text x="114.5" y="113.7">−</text>
<text x="126" y="113.7">−</text>
<text x="141.5" y="110">M10</text>
<text x="142.5" y="113.7">N1</text>
<text x="155.1" y="113.7">DNU</text>
<text x="170.1" y="113.7">−</text>
<text x="170.1" y="110">−</text>
<text x="181.4" y="113.7">−</text>
<text x="27.7" y="117.4">C2</text>
<text x="40.5" y="117.4">VSS</text>
<text x="53.1" y="117.4">VSS*</text>
<text x="66.8" y="117.4">VSS</text>
<text x="86.6" y="117.4">H2</text>
<text x="98.6" y="117.4">VCCd</text>
<text x="112.3" y="117.4">VDD</text>
<text x="126" y="117.4">−</text>
<text x="142.5" y="117.4">N2</text>
<text x="156.2" y="117.4">NC</text>
<text x="170.1" y="117.4">−</text>
<text x="181.4" y="117.4">−</text>
<text x="27.7" y="121.1">C3</text>
<text x="27.7" y="124.8">C4</text>
<text x="40.4" y="121.1">DQ2</text>
<text x="40.4" y="124.8">DQ1</text>
<text x="53.6" y="121.1">DQ2</text>
<text x="53.6" y="124.8">DQ1</text>
<text x="68.8" y="121.1">−</text>
<text x="68.8" y="124.8">−</text>
<text x="86.6" y="121.1">H3</text>
<text x="86.6" y="124.8">H4</text>
<text x="99.1" y="121.1">UDM</text>
<text x="99.6" y="124.8">CLK</text>
<text x="112.1" y="121.1">UDM</text>
<text x="113.3" y="124.8">CK</text>
<text x="126" y="121.1">−</text>
<text x="126" y="124.8">−</text>
<text x="142.5" y="121.1">N3</text>
<text x="142.5" y="124.8">N4</text>
<text x="154.5" y="121.1">DQ15</text>
<text x="155.4" y="124.8">VSS</text>
<text x="167.2" y="121.1">DQ15</text>
<text x="167.5" y="124.8">VSS*</text>
<text x="179.3" y="124.8">VSS</text>
<text x="181.4" y="121.1">−</text>
<text x="27.7" y="128.5">C5</text>
<text x="40.5" y="128.5">CLE</text>
<text x="55.7" y="128.5">−</text>
<text x="66.9" y="128.5">CLE</text>
<text x="86.6" y="128.5">H5</text>
<text x="100.3" y="128.5">NC</text>
<text x="126" y="128.5">−</text>
<text x="142.5" y="128.5">N5</text>
<text x="155.4" y="128.5">VSS</text>
<text x="167.5" y="128.5">VSS*</text>
<text x="179.3" y="128.5">VSS</text>
<text x="27.7" y="132.2">C6</text>
<text x="27.7" y="136">C7</text>
<text x="41.6" y="136">A0</text>
<text x="54.7" y="136">A0</text>
<text x="55.7" y="132.2">−</text>
<text x="68.8" y="136">−</text>
<text x="86.6" y="132.2">H6</text>
<text x="86.6" y="136">H7</text>
<text x="100.3" y="132.2">NC</text>
<text x="100.6" y="136">A8</text>
<text x="113.5" y="136">A8</text>
<text x="126" y="136">−</text>
<text x="142.5" y="136">N7</text>
<text x="142.5" y="132.2">N6</text>
<text x="154.4" y="136">VCCn</text>
<text x="154.4" y="132.2">VCCn</text>
<text x="170.1" y="136">−</text>
<text x="170.1" y="132.2">−</text>
<text x="179.2" y="136">VCC</text>
<text x="179.2" y="132.2">VCC</text>
<text x="27.7" y="139.7">C8</text>
<text x="27.7" y="143.4">C9</text>
<text x="41.6" y="139.7">A1</text>
<text x="41.6" y="143.4">A2</text>
<text x="54.7" y="139.7">A1</text>
<text x="54.7" y="143.4">A2</text>
<text x="68.8" y="139.7">−</text>
<text x="68.8" y="143.4">−</text>
<text x="86.6" y="139.7">H8</text>
<text x="86.6" y="143.4">H9</text>
<text x="99.9" y="143.4">A11</text>
<text x="100.6" y="139.7">A9</text>
<text x="112.9" y="143.4">A11</text>
<text x="113.5" y="139.7">A9</text>
<text x="126" y="139.7">−</text>
<text x="126" y="143.4">−</text>
<text x="142.5" y="139.7">N8</text>
<text x="142.5" y="143.4">N9</text>
<text x="155.4" y="139.7">VSS</text>
<text x="156.2" y="143.4">NC</text>
<text x="167.5" y="139.7">VSS*</text>
<text x="170.1" y="143.4">−</text>
<text x="179.3" y="139.7">VSS</text>
<text x="181.4" y="143.4">−</text>
<text x="26.9" y="147.1">C10</text>
<text x="42.5" y="147.1">−</text>
<text x="55.7" y="147.1">−</text>
<text x="68.8" y="147.1">−</text>
<text x="85.8" y="147.1">H10</text>
<text x="114.5" y="147.1">−</text>
<text x="141.7" y="147.1">N10</text>
<text x="155.1" y="147.1">DNU</text>
<text x="170.1" y="147.1">−</text>
<text x="181.4" y="147.1">−</text>
<text x="27.7" y="150.8">D1</text>
<text x="27.7" y="154.5">D2</text>
<text x="38.4" y="154.5">VCCQd</text>
<text x="52.4" y="154.5">VDDQ</text>
<text x="68.8" y="150.8">−</text>
<text x="68.8" y="154.5">−</text>
<text x="86.9" y="150.8">J1</text>
<text x="86.9" y="154.5">J2</text>
<text x="99.5" y="154.5">VSS</text>
<text x="111.9" y="154.5">VSS*</text>
<text x="114.5" y="150.8">−</text>
<text x="123.9" y="154.5">VSS</text>
<text x="126" y="150.8">−</text>
<text x="142.5" y="154.5">P2</text>
<text x="142.5" y="150.8">P1</text>
<text x="155.1" y="154.5">DNU</text>
<text x="155.1" y="150.8">DNU</text>
<text x="170.1" y="150.8">−</text>
<text x="170.1" y="154.5">−</text>
<text x="181.4" y="150.8">−</text>
<text x="181.4" y="154.5">−</text>
<text x="27.7" y="158.2">D3</text>
<text x="27.7" y="161.9">D4</text>
<text x="40.4" y="158.2">DQ4</text>
<text x="40.4" y="161.9">DQ3</text>
<text x="53.6" y="158.2">DQ4</text>
<text x="53.6" y="161.9">DQ3</text>
<text x="68.8" y="158.2">−</text>
<text x="68.8" y="161.9">−</text>
<text x="86.9" y="158.2">J3</text>
<text x="86.9" y="161.9">J4</text>
<text x="98.3" y="158.2">UDQS</text>
<text x="99.4" y="161.9">DQ8</text>
<text x="111.2" y="158.2">UDQS</text>
<text x="112.4" y="161.9">DQ8</text>
<text x="126" y="158.2">−</text>
<text x="142.5" y="158.2">P3</text>
<text x="142.5" y="161.9">P4</text>
<text x="170.1" y="158.2">−</text>
<text x="170.1" y="161.9">−</text>
<text x="27.7" y="165.6">D5</text>
<text x="40.6" y="165.6">ALE</text>
<text x="55.7" y="165.6">−</text>
<text x="66.9" y="165.6">ALE</text>
<text x="86.9" y="165.6">J5</text>
<text x="99.7" y="165.6">I/O1</text>
<text x="114.5" y="165.6">−</text>
<text x="124.1" y="165.6">I/O1</text>
<text x="142.5" y="165.6">P5</text>
<text x="170.1" y="165.6">−</text>
<text x="27.7" y="169.3">D6</text>
<text x="27.7" y="173">D7</text>
<text x="40.6" y="173">BA0</text>
<text x="53.8" y="173">BA0</text>
<text x="55.7" y="169.3">−</text>
<text x="68.8" y="173">−</text>
<text x="86.9" y="173">J7</text>
<text x="86.9" y="169.3">J6</text>
<text x="99.7" y="173">I/O5</text>
<text x="99.7" y="169.3">I/O3</text>
<text x="114.5" y="173">−</text>
<text x="114.5" y="169.3">−</text>
<text x="124.1" y="173">I/O5</text>
<text x="124.1" y="169.3">I/O3</text>
<text x="142.5" y="173">P7</text>
<text x="142.5" y="169.3">P6</text>
<text x="170.1" y="169.3">−</text>
<text x="170.1" y="173">−</text>
<text x="27.7" y="176.7">D8</text>
<text x="40.6" y="176.7">BA1</text>
<text x="53.8" y="176.7">BA1</text>
<text x="68.8" y="176.7">−</text>
<text x="86.9" y="176.7">J8</text>
<text x="99.7" y="176.7">I/O7</text>
<text x="114.5" y="176.7">−</text>
<text x="124.1" y="176.7">I/O7</text>
<text x="142.5" y="176.7">P8</text>
<text x="170.1" y="176.7">−</text>
<text x="26.9" y="184.1">D10</text>
<text x="27.7" y="180.4">D9</text>
<text x="40.8" y="180.4">A10</text>
<text x="53.9" y="180.4">A10</text>
<text x="68.8" y="184.1">−</text>
<text x="68.8" y="180.4">−</text>
<text x="86.1" y="184.1">J10</text>
<text x="86.9" y="180.4">J9</text>
<text x="100.6" y="180.4">A7</text>
<text x="113.5" y="180.4">A7</text>
<text x="114.5" y="184.1">−</text>
<text x="126" y="180.4">−</text>
<text x="141.8" y="184.1">P10</text>
<text x="142.5" y="180.4">P9</text>
<text x="155.1" y="180.4">DNU</text>
<text x="155.1" y="184.1">DNU</text>
<text x="170.1" y="180.4">−</text>
<text x="170.1" y="184.1">−</text>
<text x="181.4" y="180.4">−</text>
<text x="181.4" y="184.1">−</text>
<text x="27.8" y="188.2">E1</text>
<text x="27.8" y="191.9">E2</text>
<text x="40.4" y="191.9">VSS</text>
<text x="53.1" y="191.9">VSS*</text>
<text x="66.8" y="191.9">VSS</text>
<text x="68.8" y="188.2">−</text>
<text x="86.7" y="191.9">K2</text>
<text x="86.7" y="188.2">K1</text>
<text x="97.5" y="191.9">VCCQd</text>
<text x="111.2" y="191.9">VDDQ</text>
<text x="126" y="188.2">−</text>
<text x="126" y="191.9">−</text>
<text x="149.9" y="191.9">VSS* : VSS / VSSQ</text>
<text x="27.8" y="195.6">E3</text>
<text x="40.4" y="195.6">DQ6</text>
<text x="53.5" y="195.6">DQ6</text>
<text x="68.8" y="195.6">−</text>
<text x="86.7" y="195.6">K3</text>
<text x="99.4" y="195.6">DQ9</text>
<text x="112.4" y="195.6">DQ9</text>
<text x="126" y="195.6">−</text>
<text x="27.8" y="199.3">E4</text>
<text x="27.8" y="203">E5</text>
<text x="40.4" y="199.3">DQ5</text>
<text x="53.5" y="199.3">DQ5</text>
<text x="55.7" y="203">−</text>
<text x="68.8" y="199.3">−</text>
<text x="86.7" y="203">K5</text>
<text x="86.7" y="199.3">K4</text>
<text x="98.6" y="199.3">DQ10</text>
<text x="99.7" y="203">I/O9</text>
<text x="111.6" y="199.3">DQ10</text>
<text x="114.5" y="203">−</text>
<text x="124.1" y="203">I/O9</text>
<text x="126" y="199.3">−</text>
<text x="27.8" y="206.7">E6</text>
<text x="55.7" y="206.7">−</text>
<text x="86.7" y="206.7">K6</text>
<text x="99" y="206.7">I/O11</text>
<text x="114.5" y="206.7">−</text>
<text x="123.4" y="206.7">I/O11</text>
<text x="27.8" y="210.4">E7</text>
<text x="27.8" y="214.1">E8</text>
<text x="41.2" y="214.1">NC</text>
<text x="55.7" y="214.1">−</text>
<text x="68.8" y="214.1">−</text>
<text x="68.8" y="210.4">−</text>
<text x="86.7" y="210.4">K7</text>
<text x="86.7" y="214.1">K8</text>
<text x="98.9" y="210.4">I/O13</text>
<text x="98.9" y="214.1">I/O15</text>
<text x="114.5" y="210.4">−</text>
<text x="114.5" y="214.1">−</text>
<text x="123.3" y="210.4">I/O13</text>
<text x="123.3" y="214.1">I/O15</text>
<text x="27" y="221.5">E10</text>
<text x="27.8" y="217.8">E9</text>
<text x="68.8" y="221.5">−</text>
<text x="68.8" y="217.8">−</text>
<text x="85.9" y="221.5">K10</text>
<text x="86.7" y="217.8">K9</text>
<text x="100.6" y="217.8">A6</text>
<text x="113.5" y="217.8">A6</text>
<text x="126" y="221.5">−</text>
<text x="126" y="217.8">−</text>
</g>
<g font-size="2.6">
<text x="99.1" y="65.7">WEd</text>
<text x="113" y="88">CK</text>
<text x="40.1" y="169.3">WEn</text>
</g>
<g font-size="2.5">
<text x="100" y="54.5">WP</text>
<text x="124.4" y="54.5">WP</text>
<text x="113.1" y="65.6">WE</text>
<text x="41.2" y="132.2">CE</text>
<text x="67.5" y="132.2">CE</text>
<text x="67.5" y="169.3">WE</text>
<text x="41.2" y="203">RE</text>
<text x="67.6" y="203">RE</text>
<text x="38.9" y="206.7">RY/BY</text>
<text x="65.3" y="206.7">RY/BY</text>
<text x="40.2" y="210.4">RAS</text>
<text x="53.4" y="210.4">RAS</text>
<text x="41.1" y="217.8">CS</text>
<text x="54.3" y="217.8">CS</text>
</g>
<g font-size="2.4">
<text x="99.4" y="61.9">CAS</text>
<text x="112.4" y="61.9">CAS</text>
</g>
<text font-size="2.3" x="99.5" y="87.9">CLK</text>
</svg>
